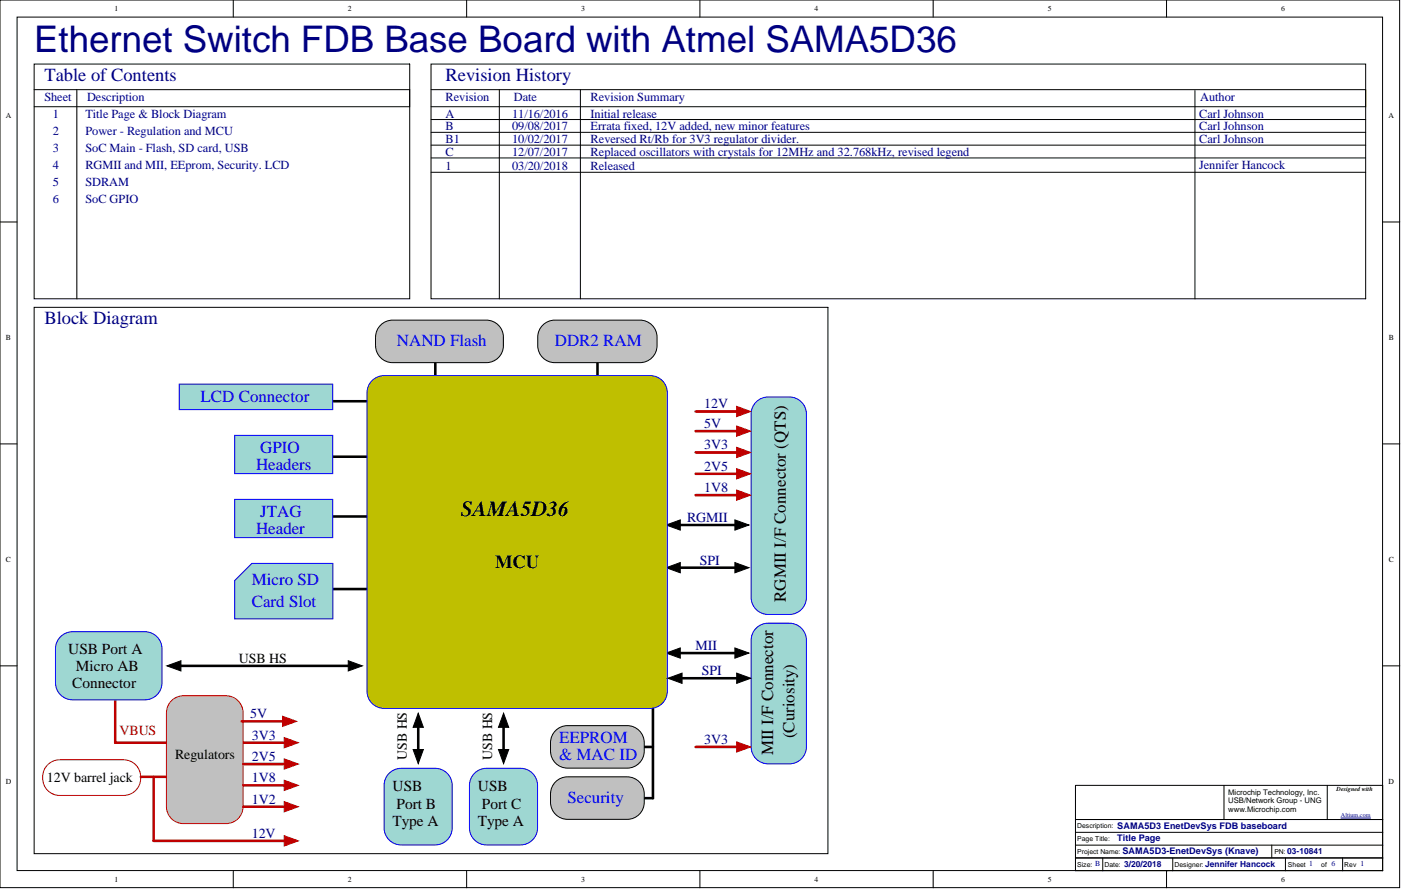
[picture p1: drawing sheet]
<svg xmlns="http://www.w3.org/2000/svg" width="416mm" height="264mm" viewBox="0 0 416 264" stroke-linecap="round" stroke-linejoin="round" font-family="sans-serif">
<g fill="#fff" stroke="#000" stroke-width=".3">
<path d="M0 0h415.9v263.8h-415.9z"/>
<path d="M5.1 5.1h405.7v253.7h-405.7z"/>
</g>
<g fill="none" stroke="#000" stroke-width=".3">
<path d="M10.1 19h111.6v69.8h-111.6zM69.3 0v5.1M128.1 19h277.7v69.8h-277.7zM138.6 0v5.1M208 0v5.1M277.3 0v5.1M346.6 0v5.1M10.1 26.6h111.6v5.1h-111.6M22.8 26.6v62.2M128.1 26.6h277.7v5.1h-277.7M128.1 35.5h277.7M172.5 26.6v62.2"/>
<path d="M355.1 26.9v61.9M0 66h5.1M410.9 66h5M10.1 91.3h235.9v162.4h-235.9zM0 131.9h5.1M410.9 131.9h5M197.9 156l4.2-1.5v3.1zM218.4 154.5l4.1 1.5-4.1 1.6zM0 197.9h5.1M49.6 197.9l4.2-1.5v3zM103.5 196.4l4.2 1.5-4.2 1.5zM410.9 197.9h5"/>
<path d="M319.6 233.4h91.3v25.4h-91.3zM363.7 233.4v10.2M394.4 233.4v10.2M69.3 258.8v5.1M138.6 258.8v5.1M208 258.8v5.1M277.3 258.8v5.1M319.6 255h91.3M319.6 251.2h91.3M319.6 247.4h91.3M319.6 243.6h91.3M327.7 255v3.8"/>
<path d="M346.6 258.8v5.1M348.5 255v3.8M377.9 251.2v3.8M381.9 255v3.8M398.9 255v3.8"/>
</g>
<path d="M364.9 234.2h28.7v8.8h-28.7z" fill="#fff" stroke="#fff" stroke-width=".3"/>
<path d="M398.4 243.1h8.8" fill="none" stroke="#000080" stroke-width=".3"/>
<path d="M199.1 156h22.3M50.7 197.9h55.8M191.5 222h2.5" fill="none" stroke="#000" stroke-width=".76"/>
<path d="M197.9 156l4.2-1.5v3.1zM218.4 154.5l4.1 1.5-4.1 1.6zM49.6 197.9l4.2-1.5v3zM103.5 196.4l4.2 1.5-4.2 1.5z" fill="#000"/>
<path d="M14.5 227a5.1 5.1 0 0 1 3.3-1.2h18.9a5.3 5.3 0 0 1 5.1 5.3 5.3 5.3 0 0 1-5.1 5.3h-18.9a5.3 5.3 0 0 1-4.9-3.6 5.3 5.3 0 0 1 1.6-5.8z" fill="none" stroke="#bf0000" stroke-width=".3"/>
<path d="M41.8 230.9h7.7M72.3 220.7h15.2" fill="none" stroke="#bf0000" stroke-width=".76"/>
<path d="M84.5 219.2l4.1 1.5-4.1 1.6z" fill="#bf0000"/>
<path d="M84.5 219.2l4.1 1.5-4.1 1.6z" fill="none" stroke="#bf0000" stroke-width=".3"/>
<path d="M34.2 206.8v13.9h15.3" fill="none" stroke="#bf0000" stroke-width=".76"/>
<path d="M51.3 208a5.1 5.1 0 0 1 3.2-1.2h12.7a5.1 5.1 0 0 1 5 5.1v27.8a5.1 5.1 0 0 1-5 5.1h-12.7a5.1 5.1 0 0 1-5-5.1v-27.8a5.1 5.1 0 0 1 1.8-3.9z" fill="#c0c0c0" stroke="#bf0000" stroke-width=".3"/>
<path d="M72.3 227.1h15.2" fill="none" stroke="#bf0000" stroke-width=".76"/>
<path d="M84.5 225.6l4.1 1.5-4.1 1.5z" fill="#bf0000"/>
<path d="M84.5 225.6l4.1 1.5-4.1 1.5z" fill="none" stroke="#bf0000" stroke-width=".3"/>
<path d="M72.3 233.4h15.2" fill="none" stroke="#bf0000" stroke-width=".76"/>
<path d="M84.5 231.9l4.1 1.5-4.1 1.6z" fill="#bf0000"/>
<path d="M84.5 231.9l4.1 1.5-4.1 1.6z" fill="none" stroke="#bf0000" stroke-width=".3"/>
<path d="M72.3 239.8h15.2" fill="none" stroke="#bf0000" stroke-width=".76"/>
<path d="M84.5 238.3l4.1 1.5-4.1 1.5z" fill="#bf0000"/>
<path d="M84.5 238.3l4.1 1.5-4.1 1.5z" fill="none" stroke="#bf0000" stroke-width=".3"/>
<path d="M199.1 194.1h22.3" fill="none" stroke="#000" stroke-width=".76"/>
<path d="M197.9 194.1l4.2-1.5v3zM218.4 192.6l4.1 1.5-4.1 1.5z" fill="#000"/>
<path d="M197.9 194.1l4.2-1.5v3zM218.4 192.6l4.1 1.5-4.1 1.5z" fill="none" stroke="#000" stroke-width=".3"/>
<g fill="#9ed7d2" stroke="#00f" stroke-width=".3">
<path d="M225 119.2a5.1 5.1 0 0 1 3.3-1.2h6.2a5.1 5.1 0 0 1 5.1 5.1v54.5a5.1 5.1 0 0 1-5.1 5h-6.2a5.1 5.1 0 0 1-5.1-5v-54.5a5.1 5.1 0 0 1 1.8-3.9z"/>
<path d="M225 186.4a5.1 5.1 0 0 1 3.3-1.2h6.2a5.1 5.1 0 0 1 5.1 5.1v31.7a5.1 5.1 0 0 1-5.1 5h-6.2a5.1 5.1 0 0 1-5.1-5v-31.7a5.1 5.1 0 0 1 1.8-3.9z"/>
</g>
<path d="M206.7 134.5h15.2" fill="none" stroke="#bf0000" stroke-width=".76"/>
<path d="M218.9 133l4.2 1.5-4.2 1.5z" fill="#bf0000"/>
<path d="M218.9 133l4.2 1.5-4.2 1.5z" fill="none" stroke="#bf0000" stroke-width=".3"/>
<path d="M206.7 140.8h15.2" fill="none" stroke="#bf0000" stroke-width=".76"/>
<path d="M218.9 139.3l4.2 1.5-4.2 1.5z" fill="#bf0000"/>
<path d="M218.9 139.3l4.2 1.5-4.2 1.5z" fill="none" stroke="#bf0000" stroke-width=".3"/>
<path d="M206.7 147.2h15.2" fill="none" stroke="#bf0000" stroke-width=".76"/>
<path d="M218.9 145.6l4.2 1.6-4.2 1.5z" fill="#bf0000"/>
<path d="M218.9 145.6l4.2 1.6-4.2 1.5z" fill="none" stroke="#bf0000" stroke-width=".3"/>
<path d="M206.7 128.1h15.2" fill="none" stroke="#bf0000" stroke-width=".76"/>
<path d="M218.9 126.6l4.2 1.5-4.2 1.6z" fill="#bf0000"/>
<path d="M218.9 126.6l4.2 1.5-4.2 1.6z" fill="none" stroke="#bf0000" stroke-width=".3"/>
<path d="M206.7 222h15.2" fill="none" stroke="#bf0000" stroke-width=".76"/>
<path d="M218.9 220.5l4.2 1.5-4.2 1.5z" fill="#bf0000"/>
<path d="M218.9 220.5l4.2 1.5-4.2 1.5z" fill="none" stroke="#bf0000" stroke-width=".3"/>
<path d="M45.7 249.9h41.8" fill="none" stroke="#bf0000" stroke-width=".76"/>
<path d="M84.5 248.4l4.1 1.5-4.1 1.5z" fill="#bf0000"/>
<path d="M84.5 248.4l4.1 1.5-4.1 1.5z" fill="none" stroke="#bf0000" stroke-width=".3"/>
<path d="M45.7 230.9v19" fill="none" stroke="#bf0000" stroke-width=".76"/>
<path d="M199.1 168.7h22.3M191.5 237.2h2.5" fill="none" stroke="#000" stroke-width=".76"/>
<path d="M197.9 168.7l4.2-1.5v3.1zM218.4 167.2l4.1 1.5-4.1 1.6z" fill="#000"/>
<path d="M197.9 168.7l4.2-1.5v3.1zM218.4 167.2l4.1 1.5-4.1 1.6z" fill="none" stroke="#000" stroke-width=".3"/>
<g fill="#c0c0c0" stroke="#000" stroke-width=".3">
<path d="M165.4 216.9a5.1 5.1 0 0 1 3.3-1.2h17.7a5.1 5.1 0 0 1 5 5 7.3 7.3 0 0 1-1.2 5.8 5.1 5.1 0 0 1-3.8 1.8h-17.7a5.1 5.1 0 0 1-5.1-5.1 7.3 7.3 0 0 1 1.2-5.7z"/>
<path d="M165.4 232.1a5.1 5.1 0 0 1 3.3-1.2h17.7a5.1 5.1 0 0 1 5 5.1 7.3 7.3 0 0 1-1.2 5.7 5.1 5.1 0 0 1-3.8 1.8h-17.7a5.1 5.1 0 0 1-5.1-5 7.3 7.3 0 0 1 1.2-5.8z"/>
</g>
<path d="M177.5 107.8v5.1" fill="none" stroke="#000" stroke-width=".76"/>
<path d="M18.3 189a5.1 5.1 0 0 1 3.3-1.2h21.5a5.1 5.1 0 0 1 5 5v10.1a5.1 5.1 0 0 1-5 5.1h-21.5a5.1 5.1 0 0 1-5.1-5.1v-10.1a5.1 5.1 0 0 1 1.8-3.8z" fill="#9ed7d2" stroke="#00f" stroke-width=".3"/>
<path d="M20.3 190.3h22.8v15.2h-22.8z" fill="#9ed7d2" stroke="#9ed7d2" stroke-width=".3"/>
<path d="M129.3 106.6v5" fill="none" stroke="#000" stroke-width=".76"/>
<path d="M161.6 96.3a5.1 5.1 0 0 1 3.2-1.1h25.4a5.1 5.1 0 0 1 5 5 7.3 7.3 0 0 1-1.2 5.8 5.1 5.1 0 0 1-3.8 1.8h-25.4a5.1 5.1 0 0 1-5-5.1 7.3 7.3 0 0 1 1.2-5.7z" fill="#c0c0c0" stroke="#000" stroke-width=".3"/>
<path d="M194 210.6v26.6" fill="none" stroke="#000" stroke-width=".76"/>
<path d="M141.3 229.6a5.1 5.1 0 0 1 3.3-1.2h10.1a5.1 5.1 0 0 1 5 5v12.7a5.1 5.1 0 0 1-5 5h-10.1a5.1 5.1 0 0 1-5.1-5v-12.7a5.1 5.1 0 0 1 1.8-3.8z" fill="#9ed7d2" stroke="#00f" stroke-width=".3"/>
<path d="M142 231.1h15.2v17.5h-15.2z" fill="#9ed7d2" stroke="#9ed7d2" stroke-width=".3"/>
<path d="M115.9 229.6a5.1 5.1 0 0 1 3.3-1.2h10.1a5.1 5.1 0 0 1 5.1 5v12.7a5.1 5.1 0 0 1-5.1 5h-10.1a5.1 5.1 0 0 1-5.1-5v-12.7a5.1 5.1 0 0 1 1.8-3.8z" fill="#9ed7d2" stroke="#00f" stroke-width=".3"/>
<path d="M116.7 231.1h15.1v17.5h-15.1z" fill="#9ed7d2" stroke="#9ed7d2" stroke-width=".3"/>
<path d="M98.9 119.3h10.2M98.9 135.7h10.2M98.9 153.5h10.2M98.9 175.1h10.2M124.3 213.1v12.7M149.6 213.1v12.7" fill="none" stroke="#000" stroke-width=".76"/>
<path d="M124.3 212l1.5 4.2h-3.1zM149.6 212l1.6 4.2h-3.1zM122.7 222.8h3.1l-1.5 4.2zM148.1 222.8h3.1l-1.6 4.2z" fill="#000"/>
<path d="M124.3 212l1.5 4.2h-3.1zM149.6 212l1.6 4.2h-3.1zM122.7 222.8h3.1l-1.5 4.2zM148.1 222.8h3.1l-1.6 4.2z" fill="none" stroke="#000" stroke-width=".3"/>
<path d="M74.8 167.5h24.1v16.5h-29.2v-11.5z" fill-rule="evenodd" fill="#9ed7d2"/>
<path d="M74.8 167.5h24.1v16.5h-29.2v-11.5z" fill="none" stroke="#00f" stroke-width=".3"/>
<g fill="#9ed7d2" stroke="#00f" stroke-width=".3">
<path d="M69.7 148.4h29.2v11.4h-29.2z"/>
<path d="M53.3 114.2h45.6v7.5h-45.6z"/>
<path d="M69.7 129.4h29.2v11.4h-29.2z"/>
</g>
<path d="M110.9 112.8a5.1 5.1 0 0 1 3.2-1.2h79.1a5.1 5.1 0 0 1 5.1 5.1v88.8a5.1 5.1 0 0 1-5.1 5h-79.1a5.1 5.1 0 0 1-5-5v-88.8a5.1 5.1 0 0 1 1.8-3.9z" fill="#bfbf00" stroke="#00f" stroke-width=".3"/>
<path d="M113.4 96.3a5.1 5.1 0 0 1 3.3-1.1h27.8a5.1 5.1 0 0 1 5.1 5 7.3 7.3 0 0 1-1.2 5.8 5.1 5.1 0 0 1-3.9 1.8h-27.8a5.1 5.1 0 0 1-5.1-5.1 7.3 7.3 0 0 1 1.2-5.7z" fill="#c0c0c0" stroke="#000" stroke-width=".3"/>
<path d="M128.1 39.3h277.7" fill="none" stroke="#000" stroke-width=".3"/>
<path d="M206.7 122.3h15.2" fill="none" stroke="#bf0000" stroke-width=".76"/>
<path d="M218.9 120.8l4.2 1.5-4.2 1.5z" fill="#bf0000"/>
<path d="M218.9 120.8l4.2 1.5-4.2 1.5z" fill="none" stroke="#bf0000" stroke-width=".3"/>
<path d="M71.8 214.4h15.2" fill="none" stroke="#bf0000" stroke-width=".76"/>
<path d="M83.9 212.9l4.2 1.5-4.2 1.5z" fill="#bf0000"/>
<path d="M83.9 212.9l4.2 1.5-4.2 1.5z" fill="none" stroke="#bf0000" stroke-width=".3"/>
<path d="M148.4 26.6v62.2M128.1 43.1h277.7M128.1 46.9h277.7M128.1 51.2h277.7M198.5 201.6l4.2-1.5v3zM218.9 200.1l4.2 1.5-4.2 1.5z" fill="none" stroke="#000" stroke-width=".3"/>
<path d="M199.6 201.6h22.3" fill="none" stroke="#000" stroke-width=".76"/>
<path d="M198.5 201.6l4.2-1.5v3zM218.9 200.1l4.2 1.5-4.2 1.5z" fill="#000"/>
<text font-size="10.9" fill="#000080" x="10.1" y="15.4">Ethernet Switch FDB Base Board with Atmel SAMA5D36</text>
<text font-size="6.4" x="137" y="153.4">SAMA5D36</text>
<g font-size="5.5" fill="#000080">
<text x="13.2" y="23.9">Table of Contents</text>
<text x="132.4" y="23.9">Revision History</text>
<text x="13.2" y="96.3">Block Diagram</text>
</g>
<text font-size="5.5" x="147.1" y="168.8">MCU</text>
<g font-size="5" fill="#00f">
<text x="117.9" y="102.9">NAND Flash</text>
<text x="164.8" y="102.9">DDR2 RAM</text>
<text x="59.6" y="119.4">LCD Connector</text>
<text x="77.4" y="134.6">GPIO</text>
<text x="76.1" y="139.7">Headers</text>
<text x="77.4" y="153.7">JTAG</text>
<text x="76.1" y="158.8">Header</text>
<text x="74.8" y="174">Micro SD</text>
<text x="74.8" y="180.3">Card Slot</text>
<text x="166.1" y="220.9">EEPROM</text>
<text x="166.1" y="226">&amp; MAC ID</text>
<text x="168.7" y="238.7">Security</text>
</g>
<g font-size="5">
<text x="233.5" y="178.9" transform="rotate(-90 233.5 178.9)">RGMII I/F Connector (QTS)</text>
<text x="236" y="219.5" transform="rotate(-90 236 219.5)">(Curiosity)</text>
<text x="229.7" y="224.6" transform="rotate(-90 229.7 224.6)">MII I/F Connector</text>
</g>
<g font-size="4.6">
<text x="20.3" y="194.4">USB Port A</text>
<text x="22.6" y="199.5">Micro AB</text>
<text x="21.4" y="204.5">Connector</text>
<text x="116.7" y="235.2">USB</text>
<text x="142" y="235.2">USB</text>
<text x="116.7" y="245.4">Type A</text>
<text x="117.8" y="240.3">Port B</text>
<text x="142" y="245.4">Type A</text>
<text x="143.2" y="240.3">Port C</text>
</g>
<g font-size="4.1" fill="#000080">
<text x="209.2" y="121.4">12V</text>
<text x="209.2" y="127.2">5V</text>
<text x="209.2" y="133.6">3V3</text>
<text x="209.2" y="139.9">2V5</text>
<text x="209.2" y="146.3">1V8</text>
<text x="204.2" y="155.2">RGMII</text>
<text x="208" y="167.8">SPI</text>
<text x="206.7" y="193.2">MII</text>
<text x="208.5" y="200.7">SPI</text>
<text x="74.3" y="213.5">5V</text>
<text x="74.8" y="219.9">3V3</text>
<text x="209.2" y="221.1">3V3</text>
<text x="74.8" y="226.2">2V5</text>
<text x="74.8" y="232.5">1V8</text>
<text x="74.8" y="238.9">1V2</text>
<text x="74.8" y="249">12V</text>
</g>
<g font-size="4.1">
<text x="71" y="197">USB HS</text>
<text x="52" y="225.7">Regulators</text>
<text x="120.8" y="225.8" transform="rotate(-90 120.8 225.8)">USB HS</text>
<text x="146.2" y="225.8" transform="rotate(-90 146.2 225.8)">USB HS</text>
<text x="13.9" y="232.5">12V barrel jack</text>
</g>
<text font-size="4.1" fill="#bf0000" x="35.5" y="218.6">VBUS</text>
<g font-size="3.7" fill="#000080">
<text x="13.2" y="29.9">Sheet</text>
<text x="25.9" y="29.9">Description</text>
<text x="132.4" y="29.9">Revision</text>
<text x="152.7" y="29.9">Date</text>
<text x="175.5" y="29.9">Revision Summary</text>
<text x="15.7" y="35">1</text>
<text x="25.4" y="35">Title Page &amp; Block Diagram</text>
<text x="132.4" y="35">A</text>
<text x="152.2" y="35">11/16/2016</text>
<text x="175.5" y="35">Initial release</text>
<text x="356.3" y="35">Carl Johnson</text>
<text x="356.6" y="30.2">Author</text>
<text x="15.7" y="40.1">2</text>
<text x="25.4" y="40.1">Power - Regulation and MCU</text>
<text x="132.4" y="38.8">B</text>
<text x="152.2" y="38.8">09/08/2017</text>
<text x="175.5" y="38.8">Errata fixed, 12V added, new minor features</text>
<text x="356.3" y="38.8">Carl Johnson</text>
<text x="15.7" y="45.1">3</text>
<text x="25.4" y="45.1">SoC Main - Flash, SD card, USB</text>
<text x="132.4" y="42.6">B1</text>
<text x="132.4" y="46.4">C</text>
<text x="152.2" y="42.6">10/02/2017</text>
<text x="152.2" y="46.4">12/07/2017</text>
<text x="175.5" y="42.6">Reversed Rt/Rb for 3V3 regulator divider.</text>
<text x="175.5" y="46.4">Replaced oscillators with crystals for 12MHz and 32.768kHz, revised legend</text>
<text x="356.3" y="42.6">Carl Johnson</text>
<text x="15.7" y="50.2">4</text>
<text x="25.4" y="50.2">RGMII and MII, EEprom, Security. LCD</text>
<text x="132.4" y="50.7">1</text>
<text x="152.2" y="50.7">03/20/2018</text>
<text x="175.5" y="50.7">Released</text>
<text x="356.3" y="50.3">Jennifer Hancock</text>
<text x="15.7" y="55.3">5</text>
<text x="25.4" y="55.3">SDRAM</text>
<text x="15.7" y="60.4">6</text>
<text x="25.4" y="60.4">SoC GPIO</text>
</g>
<g font-size="2.7" fill="#000080">
<text x="332" y="250.1">Title Page</text>
<text x="332" y="246.3">SAMA5D3 EnetDevSys FDB baseboard</text>
<text x="333.5" y="253.9">SAMA5D3-EnetDevSys (Knave)</text>
</g>
<g font-size="2.5" fill="#000080">
<text x="334" y="257.7">3/20/2018</text>
<text x="358.1" y="257.7">Jennifer Hancock</text>
<text x="382.4" y="253.9">03-10841</text>
</g>
<g font-size="2.3">
<text x="34.1" y="3.3">1</text>
<text x="103.4" y="3.3">2</text>
<text x="172.7" y="3.3">3</text>
<text x="242" y="3.3">4</text>
<text x="311.4" y="3.3">5</text>
<text x="380.7" y="3.3">6</text>
<text x="1.7" y="35">A</text>
<text x="412.5" y="35">A</text>
<text x="1.8" y="101">B</text>
<text x="412.6" y="101">B</text>
<text x="1.8" y="167">C</text>
<text x="412.6" y="167">C</text>
<text x="1.7" y="232.9">D</text>
<text x="412.5" y="232.9">D</text>
<text x="364.9" y="236.3">Microchip Technology, Inc.</text>
<text x="364.9" y="238.8">USB/Network Group - UNG</text>
<text x="364.9" y="241.3">www.Microchip.com</text>
<text x="34.1" y="262.1">1</text>
<text x="103.4" y="262.1">2</text>
<text x="172.7" y="262.1">3</text>
<text x="242" y="262.1">4</text>
<text x="311.4" y="262.1">5</text>
<text x="380.7" y="262.1">6</text>
</g>
<g font-size="2">
<text x="320.1" y="250">Page Title:</text>
<text x="320.1" y="246.2">Description:</text>
<text x="320.1" y="253.8">Project Name:</text>
<text x="320.1" y="257.6">Size: B</text>
<text x="328.2" y="257.6">Date:</text>
<text x="349" y="257.6">Designer:</text>
<text x="378.6" y="253.8">PN:</text>
<text x="382.7" y="257.6">Sheet 1</text>
<text x="392.6" y="257.6">of 6</text>
<text x="399.4" y="257.6">Rev 1</text>
</g>
<text font-size="1.8" x="397.2" y="235.1">Designed with</text>
<text font-size="1.8" fill="#000080" x="398.4" y="242.9">Altium.com</text>
</svg>
